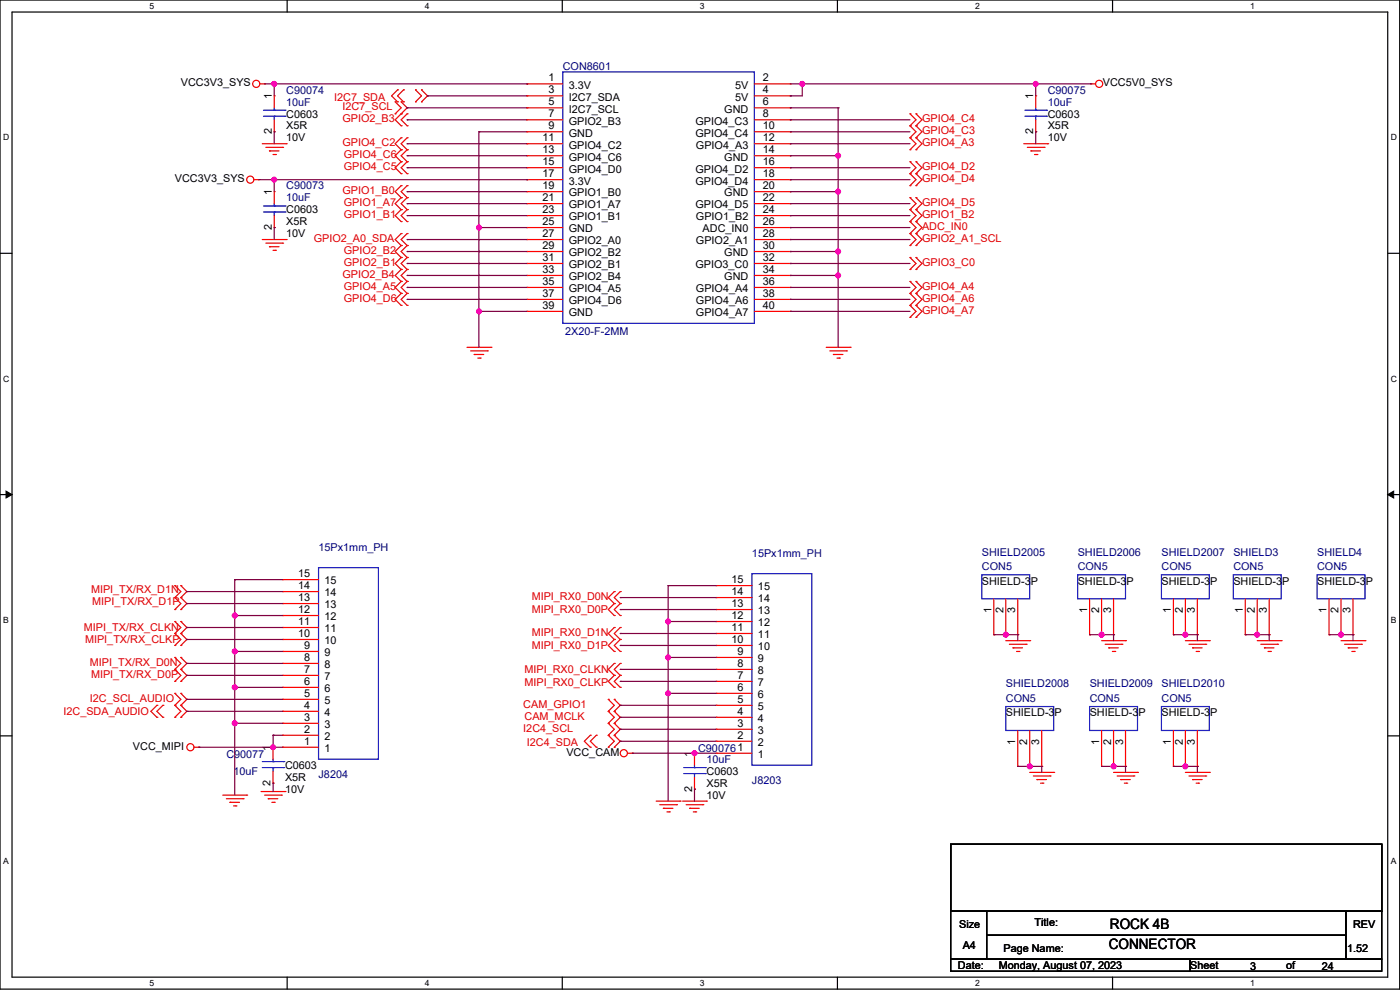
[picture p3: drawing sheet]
<svg xmlns="http://www.w3.org/2000/svg" width="297mm" height="210mm" viewBox="0 0 297 210" stroke-linecap="round" stroke-linejoin="round" font-family="sans-serif">
<path d="M0 0h296.9v209.8h-296.9zM2.6 2.6h291.8v204.7h-291.8z" fill="none" stroke="#000" stroke-width=".25"/>
<g fill="#fff">
<path d="M31.7 .3h1v2h-1z"/>
<path d="M31.7 207.5h1v2.1h-1z"/>
</g>
<path d="M60.9 0v2.6M60.9 207.3v2.5" fill="none" stroke="#000" stroke-width=".25"/>
<g fill="#fff">
<path d="M90.1 .3h1v2h-1z"/>
<path d="M90.1 207.5h1v2.1h-1z"/>
</g>
<path d="M119.3 0v2.6M119.3 207.3v2.5" fill="none" stroke="#000" stroke-width=".25"/>
<g fill="#fff">
<path d="M148.5 .3h1v2h-1z"/>
<path d="M148.5 207.5h1v2.1h-1z"/>
</g>
<path d="M177.7 0v2.6M177.7 207.3v2.5" fill="none" stroke="#000" stroke-width=".25"/>
<g fill="#fff">
<path d="M206.8 .3h1v2h-1z"/>
<path d="M206.8 207.5h1v2.1h-1z"/>
</g>
<path d="M236 0v2.6M236 207.3v2.5" fill="none" stroke="#000" stroke-width=".25"/>
<g fill="#fff">
<path d="M265.2 .3h1v2h-1z"/>
<path d="M265.2 207.5h1v2.1h-1z"/>
<path d="M.6 28.1h1.4v2.1h-1.4z"/>
<path d="M295 28.1h1.3v2.1h-1.3z"/>
<path d="M.6 79.3h1.4v2.1h-1.4z"/>
<path d="M295 79.3h1.3v2.1h-1.3z"/>
</g>
<path d="M0 53.7h2.6M294.4 53.7h2.5" fill="none" stroke="#000" stroke-width=".25"/>
<g fill="#fff">
<path d="M.6 130.5h1.3v2h-1.3z"/>
<path d="M295 130.5h1.2v2h-1.2z"/>
</g>
<path d="M0 104.9h2.6M294.4 104.9h2.5" fill="none" stroke="#000" stroke-width=".25"/>
<path d="M1.3 104.2l1.3 .7-1.3 .7zM294.4 104.9l1.3-.7v1.4z" fill="#000" stroke="#000" stroke-width=".21"/>
<g fill="#fff">
<path d="M.6 181.7h1.3v2h-1.3z"/>
<path d="M295 181.7h1.2v2h-1.2z"/>
</g>
<path d="M0 156.1h2.6M294.4 156.1h2.5M201.7 179.1h91.4v14.2h-91.4zM201.7 193.3h7.6v10.2h-7.6zM209.3 193.3h76.2v5.1h-76.2zM209.3 198.4h76.2v5.1h-76.2zM285.5 193.3h7.6v10.2h-7.6zM201.7 203.5h50.8v2.5h-50.8zM252.5 203.5h40.6v2.5h-40.6z" fill="none" stroke="#000" stroke-width=".25"/>
<g fill="none" stroke="#f00" stroke-width=".25">
<path d="M55.1 17.8h1M56.1 17.8h.1M111.8 17.8h.1M111.8 17.8h7.6M160 17.8h7.7M167.7 17.8h.1M231.4 17.8h.1M231.4 17.8h1M53.9 38.1h1M54.9 38.1h.1M55.6 30.5h5.1M56.4 31.3h3.6"/>
<path d="M57.2 32h.1M57.2 32h2M57.9 32.8h.5M58.2 20.3h.1M58.2 28h.1M58.2 20.3v2.6M58.2 25.4v2.6M58.4 32.8h.1M60 31.3h.1M60.7 30.5h.1M111.8 20.3h.1M111.8 22.9h.1"/>
<path d="M111.8 25.4h.1M111.8 28h.1M111.8 30.5h.1M111.8 33h.1M111.8 35.6h.1M111.8 38.1h.1M111.8 38.1h7.6M111.8 30.5h7.6M111.8 20.3h7.6M111.8 22.9h7.6M111.8 25.4h7.6M111.8 28h7.6"/>
<path d="M111.8 33h7.6M111.8 35.6h7.6M160 38.1h7.7M160 30.5h7.7M160 20.3h7.7M160 22.9h7.7M160 25.4h7.7M160 28h7.7M160 33h7.7M160 35.6h7.7M167.7 20.3h.1M167.7 22.9h.1"/>
<path d="M167.7 25.4h.1M167.7 28h.1M167.7 30.5h.1M167.7 33h.1M167.7 35.6h.1M167.7 38.1h.1M217.2 30.5h5.1M217.9 31.3h3.6M218.7 32h.1M218.7 32h2M219.5 32.8h.5M219.7 20.3h.1"/>
<path d="M219.7 28h.1M219.7 20.3v2.6M219.7 25.4v2.6M220 32.8h.1M221.5 31.3h.1M222.3 30.5h.1M55.6 50.8h5.1M56.4 51.6h3.6M57.2 52.3h.1M57.2 52.3h2M57.9 53.1h.5M58.2 40.7h.1"/>
<path d="M58.2 48.3h.1M58.2 40.7v2.5M58.2 45.7v2.6M58.4 53.1h.1M60 51.6h.1M60.7 50.8h.1M111.8 40.7h.1M111.8 43.2h.1M111.8 45.7h.1M111.8 48.3h.1M111.8 50.8h.1M111.8 53.4h.1"/>
<path d="M111.8 55.9h.1M111.8 58.4h.1M111.8 50.8h7.6M111.8 40.7h7.6M111.8 43.2h7.6M111.8 45.7h7.6M111.8 48.3h7.6M111.8 53.4h7.6M111.8 55.9h7.6M111.8 58.4h7.6M160 50.8h7.7M160 40.7h7.7"/>
<path d="M160 43.2h7.7M160 45.7h7.7M160 48.3h7.7M160 53.4h7.7M160 55.9h7.7M160 58.4h7.7M167.7 40.7h.1M167.7 43.2h.1M167.7 45.7h.1M167.7 48.3h.1M167.7 50.8h.1M167.7 53.4h.1"/>
<path d="M167.7 55.9h.1M167.7 58.4h.1M99.1 73.7h5.1M99.8 74.4h3.6M100.6 75.2h.1M100.6 75.2h2M101.4 76h.5M101.9 76h.1M103.4 74.4h.1M104.2 73.7h.1M111.8 61h.1M111.8 63.5h.1"/>
<path d="M111.8 66.1h.1M111.8 61h7.6M111.8 63.5h7.6M111.8 66.1h7.6M160 61h7.7M160 63.5h7.7M160 66.1h7.7M167.7 61h.1M167.7 63.5h.1M167.7 66.1h.1M175.3 73.7h5.1M176 74.4h3.6"/>
<path d="M176.8 75.2h.1M176.8 75.2h2M177.6 76h.5M178.1 76h.1M179.6 74.4h.1M180.4 73.7h.1M60 138.2h.1M60 135.6h.1M60 133.1h.1M60 130.6h.1M60 128h.1M60 125.5h.1"/>
<path d="M60 122.9h.1M60 138.2h7.6M60 135.6h7.6M60 133.1h7.6M60 130.6h7.6M60 128h7.6M60 125.5h7.6M60 122.9h7.6M151.9 139.5h.1M151.9 136.9h.1M151.9 134.4h.1M151.9 131.8h.1"/>
<path d="M151.9 129.3h.1M151.9 126.8h.1M151.9 124.2h.1M151.9 139.5h7.6M151.9 136.9h7.6M151.9 134.4h7.6M151.9 131.8h7.6M151.9 129.3h7.6M151.9 126.8h7.6M151.9 124.2h7.6M210.8 134.6h.1M210.8 127v7.6"/>
<path d="M213.4 134.6h.1M213.4 135.9h5.1M213.4 127v7.6M214.1 136.7h3.6M214.9 137.4h.1M214.9 137.4h2M215.7 138.2h.5M215.9 134.6h.1M215.9 127v7.6M216.2 138.2h.1M217.7 136.7h.1M218.5 135.9h.1"/>
<path d="M231.2 134.6h.1M231.2 127v7.6M233.7 134.6h.1M233.7 135.9h5.1M233.7 127v7.6M234.5 136.7h3.5M235.2 137.4h.1M235.2 137.4h2M236 138.2h.5M236.2 134.6h.1M236.2 127v7.6M236.5 138.2h.1"/>
<path d="M238 136.7h.1M238.8 135.9h.1M248.9 134.6h.1M248.9 127v7.6M251.5 134.6h.1M251.5 135.9h5.1M251.5 127v7.6M252.2 136.7h3.6M253 137.4h.1M253 137.4h2M253.8 138.2h.5M254 134.6h.1"/>
<path d="M254 127v7.6M254.3 138.2h.1M255.8 136.7h.1M256.6 135.9h.1M264.2 134.6h.1M264.2 127v7.6M266.7 134.6h.1M266.7 135.9h5.1M266.7 127v7.6M267.5 136.7h3.5M268.2 137.4h.1M268.2 137.4h2.1"/>
<path d="M269 138.2h.5M269.3 134.6h.1M269.3 127v7.6M269.5 138.2h.1M271 136.7h.1M271.8 135.9h.1M282 134.6h.1M282 127v7.6M284.5 134.6h.1M284.5 135.9h5.1M284.5 127v7.6M285.3 136.7h3.5"/>
<path d="M286 137.4h.1M286 137.4h2M286.8 138.2h.5M287 134.6h.1M287 127v7.6M287.3 138.2h.1M288.8 136.7h.1M289.6 135.9h.1M41.2 158.5h1M42.2 158.5h.1M57.9 158.5h.1M57.9 158.5v2.5"/>
<path d="M60 158.5h.1M60 156h.1M60 153.4h.1M60 150.9h.1M60 148.3h.1M60 145.8h.1M60 143.3h.1M60 140.7h.1M60 158.5h7.6M60 156h7.6M60 153.4h7.6M60 150.9h7.6"/>
<path d="M60 148.3h7.6M60 145.8h7.6M60 143.3h7.6M60 140.7h7.6M133.1 159.8h1M134.1 159.8h.1M147.3 159.8h.1M147.3 159.8v2.5M151.9 159.8h.1M151.9 157.2h.1M151.9 154.7h.1M151.9 152.2h.1"/>
<path d="M151.9 149.6h.1M151.9 147.1h.1M151.9 144.5h.1M151.9 142h.1M151.9 159.8h7.6M151.9 157.2h7.6M151.9 154.7h7.6M151.9 152.2h7.6M151.9 149.6h7.6M151.9 147.1h7.6M151.9 144.5h7.6M151.9 142h7.6"/>
<path d="M215.9 155v7.6M218.5 155v7.6M221 155v7.6M233.7 155v7.6M236.2 155v7.6M238.8 155v7.6M248.9 155v7.6M251.5 155v7.6M254 155v7.6M47.3 168.7h5M48 169.4h3.6M48.8 170.2h.1"/>
<path d="M48.8 170.2h2M49.5 171h.5M50 171h.1M51.6 169.4h.1M52.3 168.7h.1M55.4 167.9h5.1M56.1 168.7h3.6M56.9 169.4h.1M56.9 169.4h2M57.7 170.2h.5M57.9 166.1h.1M57.9 163.6v2.5"/>
<path d="M58.2 170.2h.1M59.7 168.7h.1M60.5 167.9h.1M139.2 169.9h5.1M140 170.7h3.5M140.7 171.5h.1M140.7 171.5h2.1M141.5 172.2h.5M142 172.2h.1M143.5 170.7h.1M144.3 169.9h.1M144.8 169.9h5.1"/>
<path d="M145.6 170.7h3.5M146.3 171.5h.1M146.3 171.5h2M147.1 172.2h.5M147.3 167.4h.1M147.3 164.9v2.5M147.6 172.2h.1M149.1 170.7h.1M149.9 169.9h.1M215.9 162.6h.1M218.5 162.6h.1M218.5 163.8h5"/>
<path d="M219.2 164.6h3.6M220 165.4h.1M220 165.4h2M220.7 166.1h.5M221 162.6h.1M221.2 166.1h.1M222.8 164.6h.1M223.5 163.8h.1M233.7 162.6h.1M236.2 162.6h.1M236.2 163.8h5.1M237 164.6h3.5"/>
<path d="M237.8 165.4h.1M237.8 165.4h2M238.5 166.1h.5M238.8 162.6h.1M239 166.1h.1M240.5 164.6h.1M241.3 163.8h.1M248.9 162.6h.1M251.5 162.6h.1M251.5 163.8h5.1M252.2 164.6h3.6M253 165.4h.1"/>
<path d="M253 165.4h2M253.8 166.1h.5M254 162.6h.1M254.3 166.1h.1M255.8 164.6h.1M256.6 163.8h.1"/>
<circle cx="54.4" cy="17.8" r=".76"/>
<circle cx="233.2" cy="17.8" r=".76"/>
<circle cx="53.1" cy="38.1" r=".76"/>
<circle cx="40.4" cy="158.5" r=".76"/>
<circle cx="132.3" cy="159.8" r=".76"/>
</g>
<g fill="none" stroke="#d50000" stroke-width=".25">
<path d="M84.3 19.1h.1M84.3 19.1l-1.2 1.2 1.2 1.3M85.6 19.1h.1M85.6 19.1l-1.3 1.2 1.3 1.3M88.1 19.1h.1M88.1 19.1l1.3 1.2-1.3 1.3M89.4 19.1h.1M89.4 19.1l1.3 1.2-1.3 1.3M83.8 24.1h.1M83.8 21.6h.1M83.8 21.6l1.3 1.3-1.3 1.2M84.3 21.6h.1"/>
<path d="M85.1 31.8h.1M85.1 29.2h.1M85.1 34.3h.1M85.1 26.7h.1M85.1 24.1h.1M85.1 36.8h.1M85.1 39.4h.1M85.1 21.6h.1M85.1 29.2l-1.3 1.3 1.3 1.3M85.1 31.8l-1.3 1.2 1.3 1.3M85.1 21.6l1.3 1.3-2.6 2.5 1.3 1.3M85.1 34.3l-1.3 1.3 1.3 1.2"/>
<path d="M85.1 39.4l-1.3 1.3 1.3 1.2M85.6 21.6h.1M86.4 31.8h.1M86.4 29.2h.1M86.4 34.3h.1M86.4 26.7h.1M86.4 24.1h.1M86.4 36.8h.1M86.4 39.4h.1M86.4 29.2l-1.3 1.3 1.3 1.3M86.4 31.8l-1.3 1.2 1.3 1.3M86.4 24.1l-1.3 1.3 1.3 1.3"/>
<path d="M86.4 34.3l-1.3 1.3 1.3 1.2M86.4 39.4l-1.3 1.3 1.3 1.2M88.1 21.6h.1M89.4 21.6h.1M193.1 26.7h.1M193.1 24.1h.1M193.1 29.2h.1M193.1 31.8h.1M193.1 36.8h.1M193.1 34.3h.1M193.1 39.4h.1M193.1 24.1l1.2 1.3-1.2 1.3"/>
<path d="M193.1 26.7l1.2 1.3-1.2 1.2M193.1 29.2l1.2 1.3-1.2 1.3M193.1 34.3l1.2 1.3-1.2 1.2M193.1 36.8l1.2 1.3-1.2 1.3M194.3 26.7h.1M194.3 24.1h.1M194.3 29.2h.1M194.3 31.8h.1M194.3 36.8h.1M194.3 34.3h.1M194.3 39.4h.1M194.3 24.1l1.3 1.3-1.3 1.3"/>
<path d="M194.3 26.7l1.3 1.3-1.3 1.2M194.3 29.2l1.3 1.3-1.3 1.3M194.3 34.3l1.3 1.3-1.3 1.2M194.3 36.8l1.3 1.3-1.3 1.3M85.1 41.9h.1M85.1 44.5h.1M85.1 47h.1M85.1 52.1h.1M85.1 49.5h.1M85.1 54.6h.1M85.1 57.2h.1M85.1 59.7h.1"/>
<path d="M85.1 41.9l-1.3 1.3 1.3 1.3M85.1 44.5l-1.3 1.2 1.3 1.3M85.1 49.5l-1.3 1.3 1.3 1.3M85.1 52.1l-1.3 1.3 1.3 1.2M85.1 54.6l-1.3 1.3 1.3 1.3M85.1 57.2l-1.3 1.2 1.3 1.3M85.1 59.7l-1.3 1.3 1.3 1.2M86.4 41.9h.1M86.4 44.5h.1M86.4 47h.1M86.4 52.1h.1M86.4 49.5h.1"/>
<path d="M86.4 54.6h.1M86.4 57.2h.1M86.4 59.7h.1M86.4 41.9l-1.3 1.3 1.3 1.3M86.4 44.5l-1.3 1.2 1.3 1.3M86.4 49.5l-1.3 1.3 1.3 1.3M86.4 52.1l-1.3 1.3 1.3 1.2M86.4 54.6l-1.3 1.3 1.3 1.3M86.4 57.2l-1.3 1.2 1.3 1.3M86.4 59.7l-1.3 1.3 1.3 1.2M193.1 44.5h.1M193.1 41.9h.1"/>
<path d="M193.1 47h.1M193.1 49.5h.1M193.1 52.1h.1M193.1 57.2h.1M193.1 54.6h.1M193.1 59.7h.1M193.1 41.9l1.2 1.3-1.2 1.3M193.1 44.5l1.2 1.2-1.2 1.3M193.1 47l1.2 1.3-1.2 1.2M193.1 49.5l1.2 1.3-1.2 1.3M193.1 54.6l1.2 1.3-1.2 1.3M193.1 59.7l1.2 1.3-1.2 1.2"/>
<path d="M194.3 44.5h.1M194.3 41.9h.1M194.3 47h.1M194.3 49.5h.1M194.3 52.1h.1M194.3 57.2h.1M194.3 54.6h.1M194.3 59.7h.1M194.3 41.9l1.3 1.3-1.3 1.3M194.3 44.5l1.3 1.2-1.3 1.3M194.3 47l1.3 1.3-1.3 1.2M194.3 49.5l1.3 1.3-1.3 1.3"/>
<path d="M194.3 54.6l1.3 1.3-1.3 1.3M194.3 59.7l1.3 1.3-1.3 1.2M85.1 62.2h.1M85.1 64.8h.1M85.1 62.2l-1.3 1.3 1.3 1.3M86.4 62.2h.1M86.4 64.8h.1M86.4 62.2l-1.3 1.3 1.3 1.3M193.1 62.2h.1M193.1 64.8h.1M193.1 67.3h.1M193.1 62.2l1.2 1.3-1.2 1.3"/>
<path d="M193.1 64.8l1.2 1.3-1.2 1.2M194.3 62.2h.1M194.3 64.8h.1M194.3 67.3h.1M194.3 62.2l1.3 1.3-1.3 1.3M194.3 64.8l1.3 1.3-1.3 1.2M37.1 129.3h.1M37.1 126.8h.1M37.1 124.2h.1M37.1 136.9h.1M37.1 134.4h.1M37.1 131.8h.1"/>
<path d="M37.1 139.5h.1M37.1 126.8l1.3 1.2-1.3 1.3M37.1 124.2l1.3 1.3-1.3 1.3M37.1 134.4l1.3 1.2-1.3 1.3M37.1 131.8l1.3 1.3-1.3 1.3M37.1 139.5l1.3 1.2-1.3 1.3M38.4 126.8h.1M38.4 129.3h.1M38.4 124.2h.1M38.4 134.4h.1M38.4 136.9h.1M38.4 131.8h.1"/>
<path d="M38.4 139.5h.1M38.4 126.8l1.2 1.2-1.2 1.3M38.4 124.2l1.2 1.3-1.2 1.3M38.4 134.4l1.2 1.2-1.2 1.3M38.4 131.8l1.2 1.3-1.2 1.3M38.4 139.5l1.2 1.2-1.2 1.3M130.3 128h.1M130.3 125.5h.1M130.3 130.6h.1M130.3 135.6h.1M130.3 133.1h.1M130.3 138.2h.1"/>
<path d="M130.3 125.5l-1.3 1.3 1.3 1.2M130.3 128l-1.3 1.3 1.3 1.3M130.3 133.1l-1.3 1.3 1.3 1.2M130.3 135.6l-1.3 1.3 1.3 1.3M131.6 128h.1M131.6 125.5h.1M131.6 130.6h.1M131.6 135.6h.1M131.6 133.1h.1M131.6 138.2h.1M131.6 125.5l-1.3 1.3 1.3 1.2M131.6 128l-1.3 1.3 1.3 1.3"/>
<path d="M131.6 133.1l-1.3 1.3 1.3 1.2M131.6 135.6l-1.3 1.3 1.3 1.3M33.3 149.6h.1M33.3 152.2h.1M33.3 149.6l-1.3 1.3 1.3 1.3M34.6 149.6h.1M34.6 152.2h.1M34.6 149.6l-1.3 1.3 1.3 1.3M37.1 149.6h.1M37.1 147.1h.1M37.1 144.5h.1M37.1 142h.1"/>
<path d="M37.1 152.2h.1M37.1 147.1l1.3 1.2-1.3 1.3M37.1 142l1.3 1.3-1.3 1.2M37.1 149.6l1.3 1.3-1.3 1.3M38.4 147.1h.1M38.4 149.6h.1M38.4 142h.1M38.4 144.5h.1M38.4 152.2h.1M38.4 147.1l1.2 1.2-1.2 1.3M38.4 142l1.2 1.3-1.2 1.2M38.4 149.6l1.2 1.3-1.2 1.3"/>
<path d="M125.2 156h.1M125.2 158.5h.1M125.2 156l-1.2 1.2 1.2 1.3M126.5 156h.1M126.5 158.5h.1M126.5 156l-1.3 1.2 1.3 1.3M129 153.4h.1M129 150.9h.1M129 148.3h.1M129 156h.1M129 158.5h.1M129 150.9l1.3 1.3-1.3 1.2"/>
<path d="M129 148.3l1.3 1.3-1.3 1.3M129 153.4l1.3 1.3-1.3 1.3M129 156l1.3 1.2-1.3 1.3M130.3 150.9h.1M130.3 153.4h.1M130.3 148.3h.1M130.3 156h.1M130.3 143.3h.1M130.3 140.7h.1M130.3 145.8h.1M130.3 158.5h.1M130.3 150.9l1.3 1.3-1.3 1.2"/>
<path d="M130.3 148.3l1.3 1.3-1.3 1.3M130.3 153.4l1.3 1.3-1.3 1.3M130.3 140.7l-1.3 1.3 1.3 1.3M130.3 143.3l-1.3 1.2 1.3 1.3M130.3 156l1.3 1.2-1.3 1.3M131.6 143.3h.1M131.6 140.7h.1M131.6 145.8h.1M131.6 140.7l-1.3 1.3 1.3 1.3M131.6 143.3l-1.3 1.2 1.3 1.3"/>
</g>
<g fill="none" stroke="#00f" stroke-width=".25">
<path d="M119.4 15.3h40.6v53.3h-40.6zM55.9 24.6h4.6M55.9 23.4h4.6M58.2 23.4h.1M58.2 24.6h.1M58.2 22.9v.5M58.2 24.6v.8M60.5 24.6h.1M60.5 23.4h.1M217.4 24.6h4.6M217.4 23.4h4.6M219.7 23.4h.1"/>
<path d="M219.7 24.6h.1M219.7 22.9v.5M219.7 24.6v.8M222 24.6h.1M222 23.4h.1M55.9 45h4.6M55.9 43.7h4.6M58.2 43.7h.1M58.2 45h.1M58.2 43.2v.5M58.2 45v.7M60.5 45h.1"/>
<path d="M60.5 43.7h.1M67.6 120.4h12.7v40.6h-12.7zM159.5 121.7h12.7v40.6h-12.7zM208.3 121.9h10.2v5.1h-10.2zM228.6 121.9h10.2v5.1h-10.2zM246.4 121.9h10.2v5.1h-10.2zM261.6 121.9h10.2v5.1h-10.2zM279.4 121.9h10.2v5.1h-10.2zM213.4 149.9h10.1v5.1h-10.1zM231.2 149.9h10.1v5.1h-10.1zM246.4 149.9h10.2v5.1h-10.2zM55.6 162.8h4.6"/>
<path d="M55.6 161.6h4.6M57.9 161.6h.1M57.9 162.8h.1M57.9 161v.6M57.9 162.8v.8M60.2 162.8h.1M60.2 161.6h.1M145 162.8h4.6M145 164.1h4.6M147.3 162.8h.1M147.3 164.1h.1M147.3 162.3v.5"/>
<path d="M147.3 164.1v.8M149.6 164.1h.1M149.6 162.8h.1"/>
</g>
<g fill="none" stroke="#800040" stroke-width=".25">
<path d="M56.1 17.8h55.7M58.2 17.8h.1M58.2 17.8v2.5M111.8 17.8h.1M167.7 17.8h63.7M170.2 17.8h.1M170.2 17.8v2.5h-2.5M219.7 17.8h.1M219.7 17.8v2.5M231.4 17.8h.1M54.9 38.1h56.9M58.2 28h.1"/>
<path d="M58.2 38.1h.1M58.2 28v2.5M58.2 38.1v2.6M86.4 22.9h.1M86.4 30.5h.1M86.4 33h.1M86.4 25.4h.1M86.4 35.6h.1M86.4 22.9h25.4M86.4 30.5h25.4M86.4 33h25.4M86.4 25.4h25.4"/>
<path d="M86.4 35.6h25.4M90.7 20.3h.1M90.7 20.3h21.1M101.6 28h.1M101.6 28h10.2M101.6 28v45.7M111.8 38.1h.1M167.7 22.9h.1M167.7 33h.1M167.7 25.4h.1M167.7 28h.1M167.7 30.5h.1"/>
<path d="M167.7 35.6h.1M167.7 38.1h.1M167.7 20.3h.1M167.7 22.9h10.1M167.7 28h25.4M167.7 30.5h25.4M167.7 33h10.1M167.7 25.4h25.4M167.7 35.6h25.4M167.7 38.1h25.4M177.8 22.9h.1M177.8 33h.1"/>
<path d="M177.8 22.9v50.8M219.7 28h.1M219.7 28v2.5M58.2 48.3h.1M58.2 48.3v2.5M86.4 40.7h.1M86.4 43.2h.1M86.4 45.7h.1M86.4 50.8h.1M86.4 53.4h.1M86.4 55.9h.1M86.4 58.4h.1"/>
<path d="M86.4 40.7h25.4M86.4 43.2h25.4M86.4 45.7h25.4M86.4 50.8h25.4M86.4 53.4h25.4M86.4 55.9h25.4M86.4 58.4h25.4M101.6 48.3h.1M101.6 48.3h10.2M167.7 58.4h.1M167.7 53.4h.1M167.7 40.7h.1"/>
<path d="M167.7 43.2h.1M167.7 45.7h.1M167.7 48.3h.1M167.7 50.8h.1M167.7 55.9h.1M167.7 48.3h25.4M167.7 40.7h10.1M167.7 43.2h25.4M167.7 45.7h25.4M167.7 50.8h25.4M167.7 53.4h10.1M167.7 55.9h25.4"/>
<path d="M167.7 58.4h10.1M177.8 58.4h.1M177.8 53.4h.1M177.8 40.7h.1M86.4 61h.1M86.4 63.5h.1M86.4 61h25.4M86.4 63.5h25.4M101.6 66.1h.1M101.6 66.1h10.2M167.7 61h.1M167.7 63.5h.1"/>
<path d="M167.7 66.1h.1M167.7 66.1h25.4M167.7 61h25.4M167.7 63.5h25.4M39.6 133.1h.1M39.6 135.6h.1M39.6 128h.1M39.6 125.5h.1M39.6 133.1h20.4M39.6 135.6h20.4M39.6 128h20.4M39.6 125.5h20.4"/>
<path d="M49.8 122.9h.1M49.8 138.2h.1M49.8 130.6h.1M49.8 122.9h10.2M49.8 122.9v45.8M49.8 138.2h10.2M49.8 130.6h10.2M131.6 129.3h.1M131.6 126.8h.1M131.6 136.9h.1M131.6 134.4h.1M131.6 129.3h20.3"/>
<path d="M131.6 126.8h20.3M131.6 136.9h20.3M131.6 134.4h20.3M141.7 124.2h.1M141.7 139.5h.1M141.7 131.8h.1M141.7 124.2h10.2M141.7 124.2v45.7M141.7 139.5h10.2M141.7 131.8h10.2M210.8 134.6h.1M210.8 134.6h5.1"/>
<path d="M213.4 134.6h.1M215.9 134.6h.1M215.9 134.6v1.3M231.2 134.6h.1M231.2 134.6h5M233.7 134.6h.1M236.2 134.6h.1M236.2 134.6v1.3M248.9 134.6h.1M248.9 134.6h5.1M251.5 134.6h.1M254 134.6h.1"/>
<path d="M254 134.6v1.3M264.2 134.6h.1M264.2 134.6h5.1M266.7 134.6h.1M269.3 134.6h.1M269.3 134.6v1.3M282 134.6h.1M282 134.6h5M284.5 134.6h.1M287 134.6h.1M287 134.6v1.3M39.6 143.3h.1"/>
<path d="M39.6 140.7h.1M39.6 150.9h.1M39.6 148.3h.1M39.6 143.3h20.4M39.6 140.7h20.4M39.6 150.9h20.4M39.6 148.3h20.4M42.2 158.5h.1M42.2 158.5h17.8M49.8 145.8h.1M49.8 153.4h.1M49.8 145.8h10.2"/>
<path d="M49.8 153.4h10.2M57.9 156h.1M57.9 158.5h.1M57.9 156v2.5M57.9 156h2.1M131.6 144.5h.1M131.6 142h.1M131.6 152.2h.1M131.6 149.6h.1M131.6 157.2h.1M131.6 154.7h.1M131.6 144.5h20.3"/>
<path d="M131.6 142h20.3M131.6 152.2h20.3M131.6 149.6h20.3M131.6 157.2h20.3M131.6 154.7h20.3M134.1 159.8h.1M134.1 159.8h17.8M141.7 147.1h.1M141.7 147.1h10.2M147.3 159.8h.1M57.9 166.1h.1M57.9 166.1v1.8"/>
<path d="M147.3 167.4h.1M147.3 167.4v2.5M215.9 162.6h.1M215.9 162.6h5.1M218.5 162.6h.1M221 162.6h.1M221 162.6v1.2M233.7 162.6h.1M233.7 162.6h5.1M236.2 162.6h.1M238.8 162.6h.1M238.8 162.6v1.2"/>
<path d="M248.9 162.6h.1M248.9 162.6h5.1M251.5 162.6h.1M254 162.6h.1M254 162.6v1.2"/>
</g>
<g fill="#f0f" stroke="#f0f" stroke-width=".25">
<circle cx="101.6" cy="66" r=".5"/>
<circle cx="101.6" cy="48.3" r=".5"/>
<circle cx="177.8" cy="33" r=".5"/>
<circle cx="177.8" cy="58.4" r=".5"/>
<circle cx="177.8" cy="53.3" r=".5"/>
<circle cx="177.8" cy="40.6" r=".5"/>
<circle cx="141.7" cy="147.1" r=".5"/>
<circle cx="141.7" cy="139.5" r=".5"/>
<circle cx="141.7" cy="131.8" r=".5"/>
<circle cx="49.8" cy="145.8" r=".5"/>
<circle cx="49.8" cy="138.2" r=".5"/>
<circle cx="49.8" cy="130.6" r=".5"/>
<circle cx="49.8" cy="153.4" r=".5"/>
<circle cx="57.9" cy="158.5" r=".5"/>
<circle cx="213.4" cy="134.6" r=".5"/>
<circle cx="251.5" cy="134.6" r=".5"/>
<circle cx="233.7" cy="134.6" r=".5"/>
<circle cx="266.7" cy="134.6" r=".5"/>
<circle cx="284.5" cy="134.6" r=".5"/>
<circle cx="218.4" cy="162.6" r=".5"/>
<circle cx="236.2" cy="162.6" r=".5"/>
<circle cx="251.5" cy="162.6" r=".5"/>
<circle cx="147.3" cy="159.8" r=".5"/>
<circle cx="219.7" cy="17.8" r=".5"/>
<circle cx="58.2" cy="38.1" r=".5"/>
<circle cx="58.2" cy="17.8" r=".5"/>
<circle cx="170.2" cy="17.8" r=".5"/>
</g>
<g font-size="3">
<text x="235.5" y="197.1">ROCK 4B</text>
<text x="235.2" y="201.4">CONNECTOR</text>
</g>
<g font-size="2.3">
<text x="116.3" y="17.3">1</text>
<text x="161.8" y="17.3">2</text>
<text x="38.4" y="18.3">VCC3V3_SYS</text>
<text x="57.7" y="21.1" transform="rotate(-90 57.7 21.1)">1</text>
<text x="116.3" y="19.8">3</text>
<text x="116.3" y="22.4">5</text>
<text x="120.7" y="18.8">3.3V</text>
<text x="120.7" y="21.4">I2C7_SDA</text>
<text x="120.7" y="23.9">I2C7_SCL</text>
<text x="153.7" y="23.9">GND</text>
<text x="156" y="18.8">5V</text>
<text x="156" y="21.4">5V</text>
<text x="161.8" y="19.8">4</text>
<text x="161.8" y="22.4">6</text>
<text x="219.2" y="21.1" transform="rotate(-90 219.2 21.1)">1</text>
<text x="234" y="18.3">VCC5V0_SYS</text>
<text x="57.7" y="28.5" transform="rotate(-90 57.7 28.5)">2</text>
<text x="60.7" y="24.9">C0603</text>
<text x="60.7" y="27.5">X5R</text>
<text x="115.1" y="30">11</text>
<text x="116.3" y="24.9">7</text>
<text x="116.3" y="27.4">9</text>
<text x="120.7" y="26.4">GPIO2_B3</text>
<text x="120.7" y="29">GND</text>
<text x="147.5" y="26.4">GPIO4_C3</text>
<text x="147.5" y="29">GPIO4_C4</text>
<text x="161.8" y="30">12</text>
<text x="161.8" y="24.9">8</text>
<text x="161.8" y="27.4">10</text>
<text x="219.2" y="28.5" transform="rotate(-90 219.2 28.5)">2</text>
<text x="222.3" y="24.9">C0603</text>
<text x="222.3" y="27.5">X5R</text>
<text x="60.7" y="30">10V</text>
<text x="115.1" y="32.5">13</text>
<text x="115.1" y="35.1">15</text>
<text x="120.7" y="31.5">GPIO4_C2</text>
<text x="120.7" y="34.1">GPIO4_C6</text>
<text x="147.6" y="31.5">GPIO4_A3</text>
<text x="153.7" y="34.1">GND</text>
<text x="161.8" y="32.5">14</text>
<text x="161.8" y="35.1">16</text>
<text x="222.3" y="30">10V</text>
<text x="37.1" y="38.6">VCC3V3_SYS</text>
<text x="57.7" y="41.4" transform="rotate(-90 57.7 41.4)">1</text>
<text x="115.1" y="37.6">17</text>
<text x="115.1" y="40.1">19</text>
<text x="120.7" y="36.6">GPIO4_D0</text>
<text x="120.7" y="39.1">3.3V</text>
<text x="120.7" y="41.7">GPIO1_B0</text>
<text x="147.5" y="36.6">GPIO4_D2</text>
<text x="147.5" y="39.1">GPIO4_D4</text>
<text x="153.7" y="41.7">GND</text>
<text x="161.8" y="40.1">20</text>
<text x="161.8" y="37.6">18</text>
<text x="60.7" y="45.2">C0603</text>
<text x="60.7" y="47.8">X5R</text>
<text x="115.1" y="42.7">21</text>
<text x="115.1" y="45.2">23</text>
<text x="115.1" y="47.8">25</text>
<text x="120.7" y="44.2">GPIO1_A7</text>
<text x="120.7" y="46.8">GPIO1_B1</text>
<text x="147.5" y="44.2">GPIO4_D5</text>
<text x="147.6" y="46.8">GPIO1_B2</text>
<text x="161.8" y="47.8">26</text>
<text x="161.8" y="45.2">24</text>
<text x="161.8" y="42.7">22</text>
<text x="57.7" y="48.8" transform="rotate(-90 57.7 48.8)">2</text>
<text x="60.7" y="50.3">10V</text>
<text x="115.1" y="50.3">27</text>
<text x="115.1" y="52.8">29</text>
<text x="120.7" y="49.3">GND</text>
<text x="120.7" y="51.8">GPIO2_A0</text>
<text x="147.6" y="51.8">GPIO2_A1</text>
<text x="149.1" y="49.3">ADC_IN0</text>
<text x="161.8" y="52.8">30</text>
<text x="161.8" y="50.3">28</text>
<text x="115.1" y="55.4">31</text>
<text x="115.1" y="57.9">33</text>
<text x="120.7" y="54.4">GPIO2_B2</text>
<text x="120.7" y="56.9">GPIO2_B1</text>
<text x="120.7" y="59.5">GPIO2_B4</text>
<text x="147.5" y="56.9">GPIO3_C0</text>
<text x="153.7" y="54.4">GND</text>
<text x="153.7" y="59.5">GND</text>
<text x="161.8" y="57.9">34</text>
<text x="161.8" y="55.4">32</text>
<text x="115.1" y="60.5">35</text>
<text x="115.1" y="63">37</text>
<text x="115.1" y="65.5">39</text>
<text x="120.7" y="62">GPIO4_A5</text>
<text x="120.7" y="64.5">GPIO4_D6</text>
<text x="147.6" y="62">GPIO4_A4</text>
<text x="147.6" y="64.5">GPIO4_A6</text>
<text x="161.8" y="60.5">36</text>
<text x="161.8" y="63">38</text>
<text x="161.8" y="65.5">40</text>
<text x="120.7" y="67.1">GND</text>
<text x="147.6" y="67.1">GPIO4_A7</text>
<text x="63.2" y="125">14</text>
<text x="63.2" y="122.4">15</text>
<text x="68.8" y="124">15</text>
<text x="155.2" y="123.7">15</text>
<text x="160.8" y="125.2">15</text>
<text x="208.3" y="124">SHIELD-3P</text>
<text x="228.6" y="124">SHIELD-3P</text>
<text x="246.4" y="124">SHIELD-3P</text>
<text x="261.6" y="124">SHIELD-3P</text>
<text x="279.4" y="124">SHIELD-3P</text>
<text x="63.2" y="130">12</text>
<text x="63.2" y="127.5">13</text>
<text x="68.8" y="131.6">12</text>
<text x="68.8" y="129.1">13</text>
<text x="68.8" y="126.5">14</text>
<text x="155.2" y="131.3">12</text>
<text x="155.2" y="128.8">13</text>
<text x="155.2" y="126.2">14</text>
<text x="160.8" y="130.3">13</text>
<text x="160.8" y="127.8">14</text>
<text x="210.3" y="130.1" transform="rotate(-90 210.3 130.1)">1</text>
<text x="212.9" y="130.1" transform="rotate(-90 212.9 130.1)">2</text>
<text x="215.4" y="130.1" transform="rotate(-90 215.4 130.1)">3</text>
<text x="230.6" y="130.1" transform="rotate(-90 230.6 130.1)">1</text>
<text x="233.2" y="130.1" transform="rotate(-90 233.2 130.1)">2</text>
<text x="235.7" y="130.1" transform="rotate(-90 235.7 130.1)">3</text>
<text x="248.4" y="130.1" transform="rotate(-90 248.4 130.1)">1</text>
<text x="251" y="130.1" transform="rotate(-90 251 130.1)">2</text>
<text x="253.5" y="130.1" transform="rotate(-90 253.5 130.1)">3</text>
<text x="263.7" y="130.1" transform="rotate(-90 263.7 130.1)">1</text>
<text x="266.2" y="130.1" transform="rotate(-90 266.2 130.1)">2</text>
<text x="268.7" y="130.1" transform="rotate(-90 268.7 130.1)">3</text>
<text x="281.4" y="130.1" transform="rotate(-90 281.4 130.1)">1</text>
<text x="284" y="130.1" transform="rotate(-90 284 130.1)">2</text>
<text x="286.5" y="130.1" transform="rotate(-90 286.5 130.1)">3</text>
<text x="63.2" y="135.1">10</text>
<text x="63.2" y="132.6">11</text>
<text x="64.5" y="137.7">9</text>
<text x="68.8" y="136.7">10</text>
<text x="68.8" y="134.1">11</text>
<text x="155.2" y="136.4">10</text>
<text x="155.2" y="133.9">11</text>
<text x="160.8" y="137.9">10</text>
<text x="160.8" y="135.4">11</text>
<text x="160.8" y="132.9">12</text>
<text x="64.5" y="142.7">7</text>
<text x="64.5" y="140.2">8</text>
<text x="68.8" y="141.8">8</text>
<text x="68.8" y="139.2">9</text>
<text x="156.5" y="141.5">8</text>
<text x="156.5" y="138.9">9</text>
<text x="160.8" y="143">8</text>
<text x="160.8" y="140.5">9</text>
<text x="64.5" y="147.8">5</text>
<text x="64.5" y="145.3">6</text>
<text x="68.8" y="149.4">5</text>
<text x="68.8" y="146.8">6</text>
<text x="68.8" y="144.3">7</text>
<text x="156.5" y="149.1">5</text>
<text x="156.5" y="146.6">6</text>
<text x="156.5" y="144">7</text>
<text x="160.8" y="148.1">6</text>
<text x="160.8" y="145.6">7</text>
<text x="64.5" y="155.4">2</text>
<text x="64.5" y="152.9">3</text>
<text x="64.5" y="150.4">4</text>
<text x="68.8" y="154.5">3</text>
<text x="68.8" y="151.9">4</text>
<text x="156.5" y="154.2">3</text>
<text x="156.5" y="151.6">4</text>
<text x="160.8" y="155.7">3</text>
<text x="160.8" y="153.2">4</text>
<text x="160.8" y="150.6">5</text>
<text x="213.4" y="151.9">SHIELD-3P</text>
<text x="231.2" y="151.9">SHIELD-3P</text>
<text x="246.4" y="151.9">SHIELD-3P</text>
<text x="28.2" y="159">VCC_MIPI</text>
<text x="57.4" y="159.3" transform="rotate(-90 57.4 159.3)">1</text>
<text x="64.5" y="158">1</text>
<text x="68.8" y="159.5">1</text>
<text x="68.8" y="157">2</text>
<text x="120.2" y="160.3">VCC_CAM</text>
<text x="146.8" y="160.5" transform="rotate(-90 146.8 160.5)">1</text>
<text x="156.5" y="156.7">2</text>
<text x="160.8" y="160.8">1</text>
<text x="160.8" y="158.3">2</text>
<text x="215.4" y="158" transform="rotate(-90 215.4 158)">1</text>
<text x="217.9" y="158" transform="rotate(-90 217.9 158)">2</text>
<text x="220.5" y="158" transform="rotate(-90 220.5 158)">3</text>
<text x="233.2" y="158" transform="rotate(-90 233.2 158)">1</text>
<text x="235.7" y="158" transform="rotate(-90 235.7 158)">2</text>
<text x="238.3" y="158" transform="rotate(-90 238.3 158)">3</text>
<text x="248.4" y="158" transform="rotate(-90 248.4 158)">1</text>
<text x="251" y="158" transform="rotate(-90 251 158)">2</text>
<text x="253.5" y="158" transform="rotate(-90 253.5 158)">3</text>
<text x="57.4" y="166.6" transform="rotate(-90 57.4 166.6)">2</text>
<text x="60.5" y="163.1">C0603</text>
<text x="60.5" y="165.6">X5R</text>
<text x="146.8" y="167.9" transform="rotate(-90 146.8 167.9)">2</text>
<text x="149.9" y="164.4">C0603</text>
<text x="149.9" y="166.9">X5R</text>
<text x="60.5" y="168.2">10V</text>
<text x="149.9" y="169.5">10V</text>
<text x="203.5" y="196.9">Size</text>
<text x="219.5" y="196.4">Title:</text>
<text x="287" y="196.9">REV</text>
<text x="204.2" y="201.2">A4</text>
<text x="212.9" y="202">Page Name:</text>
<text x="285.8" y="202">1.52</text>
<text x="203.2" y="205.5">Date:</text>
<text x="211.9" y="205.5">Monday, August 07, 2023</text>
<text x="252.5" y="205.5">Sheet</text>
<text x="265.2" y="205.8">3</text>
<text x="272.8" y="205.5">of</text>
<text x="280.4" y="205.8">24</text>
</g>
<g font-size="2.3" fill="#000080">
<text x="119.4" y="14.8">CON8601</text>
<text x="60.7" y="19.8">C90074</text>
<text x="60.7" y="22.4">10uF</text>
<text x="222.3" y="19.8">C90075</text>
<text x="222.3" y="22.4">10uF</text>
<text x="60.7" y="40.2">C90073</text>
<text x="60.7" y="42.7">10uF</text>
<text x="119.9" y="71.2">2X20-F-2MM</text>
<text x="67.6" y="116.9">15Px1mm_PH</text>
<text x="159.5" y="118.1">15Px1mm_PH</text>
<text x="208.3" y="117.9">SHIELD2005</text>
<text x="228.6" y="117.9">SHIELD2006</text>
<text x="246.4" y="117.9">SHIELD2007</text>
<text x="261.6" y="117.9">SHIELD3</text>
<text x="279.4" y="117.9">SHIELD4</text>
<text x="208.3" y="120.9">CON5</text>
<text x="228.6" y="120.9">CON5</text>
<text x="246.4" y="120.9">CON5</text>
<text x="261.6" y="120.9">CON5</text>
<text x="279.4" y="120.9">CON5</text>
<text x="213.4" y="145.8">SHIELD2008</text>
<text x="213.4" y="148.9">CON5</text>
<text x="231.2" y="145.8">SHIELD2009</text>
<text x="231.2" y="148.9">CON5</text>
<text x="246.4" y="145.8">SHIELD2010</text>
<text x="246.4" y="148.9">CON5</text>
<text x="48" y="160.8">C90077</text>
<text x="148.1" y="159.5">C900761</text>
<text x="149.9" y="161.8">10uF</text>
<text x="49.5" y="164.4">10uF</text>
<text x="67.6" y="165.1">J8204</text>
<text x="159.5" y="166.4">J8203</text>
</g>
<g font-size="2.3" fill="#d50000">
<text x="70.9" y="21.4">I2C7_SDA</text>
<text x="72.7" y="23.4">I2C7_SCL</text>
<text x="72.7" y="25.9">GPIO2_B3</text>
<text x="195.6" y="25.9">GPIO4_C4</text>
<text x="195.6" y="28.5">GPIO4_C3</text>
<text x="72.7" y="31">GPIO4_C2</text>
<text x="72.9" y="33.6">GPIO4_C6</text>
<text x="195.6" y="31">GPIO4_A3</text>
<text x="72.7" y="41.2">GPIO1_B0</text>
<text x="72.9" y="36.1">GPIO4_C5</text>
<text x="195.6" y="36.1">GPIO4_D2</text>
<text x="195.6" y="38.6">GPIO4_D4</text>
<text x="72.9" y="43.7">GPIO1_A7</text>
<text x="72.9" y="46.3">GPIO1_B1</text>
<text x="195.6" y="43.7">GPIO4_D5</text>
<text x="195.6" y="46.3">GPIO1_B2</text>
<text x="66.6" y="51.3">GPIO2_A0_SDA</text>
<text x="72.9" y="53.9">GPIO2_B2</text>
<text x="195.6" y="48.8">ADC_IN0</text>
<text x="195.6" y="51.3">GPIO2_A1_SCL</text>
<text x="72.7" y="59">GPIO2_B4</text>
<text x="72.9" y="56.4">GPIO2_B1</text>
<text x="195.6" y="56.4">GPIO3_C0</text>
<text x="72.9" y="61.5">GPIO4_A5</text>
<text x="72.9" y="64">GPIO4_D6</text>
<text x="195.6" y="61.5">GPIO4_A4</text>
<text x="195.6" y="64">GPIO4_A6</text>
<text x="195.6" y="66.6">GPIO4_A7</text>
<text x="19.3" y="125.8">MIPI_TX/RX_D1N</text>
<text x="19.6" y="128.3">MIPI_TX/RX_D1P</text>
<text x="112.8" y="127.3">MIPI_RX0_D0N</text>
<text x="112.8" y="130.1">MIPI_RX0_D0P</text>
<text x="17.8" y="133.9">MIPI_TX/RX_CLKN</text>
<text x="18" y="136.4">MIPI_TX/RX_CLKP</text>
<text x="112.8" y="134.9">MIPI_RX0_D1N</text>
<text x="112.8" y="137.7">MIPI_RX0_D1P</text>
<text x="19.1" y="141.3">MIPI_TX/RX_D0N</text>
<text x="19.3" y="143.8">MIPI_TX/RX_D0P</text>
<text x="111.3" y="142.8">MIPI_RX0_CLKN</text>
<text x="19.1" y="148.9">I2C_SCL_AUDIO</text>
<text x="111.3" y="145.6">MIPI_RX0_CLKP</text>
<text x="13.5" y="151.7">I2C_SDA_AUDIO</text>
<text x="111" y="150.1">CAM_GPIO1</text>
<text x="111" y="155.2">I2C4_SCL</text>
<text x="111.3" y="152.7">CAM_MCLK</text>
<text x="111.8" y="158.3">I2C4_SDA</text>
</g>
<g font-size="1.8">
<text x="31.7" y="1.9">5</text>
<text x="90.1" y="1.9">4</text>
<text x="148.5" y="1.9">3</text>
<text x="206.8" y="1.9">2</text>
<text x="265.2" y="1.9">1</text>
<text x=".6" y="29.8">D</text>
<text x="295" y="29.8">D</text>
<text x=".6" y="81">C</text>
<text x="295" y="81">C</text>
<text x=".6" y="132.1">B</text>
<text x="295" y="132.1">B</text>
<text x=".6" y="183.3">A</text>
<text x="295" y="183.3">A</text>
<text x="31.7" y="209.2">5</text>
<text x="90.1" y="209.2">4</text>
<text x="148.5" y="209.2">3</text>
<text x="206.8" y="209.2">2</text>
<text x="265.2" y="209.2">1</text>
</g>
</svg>
